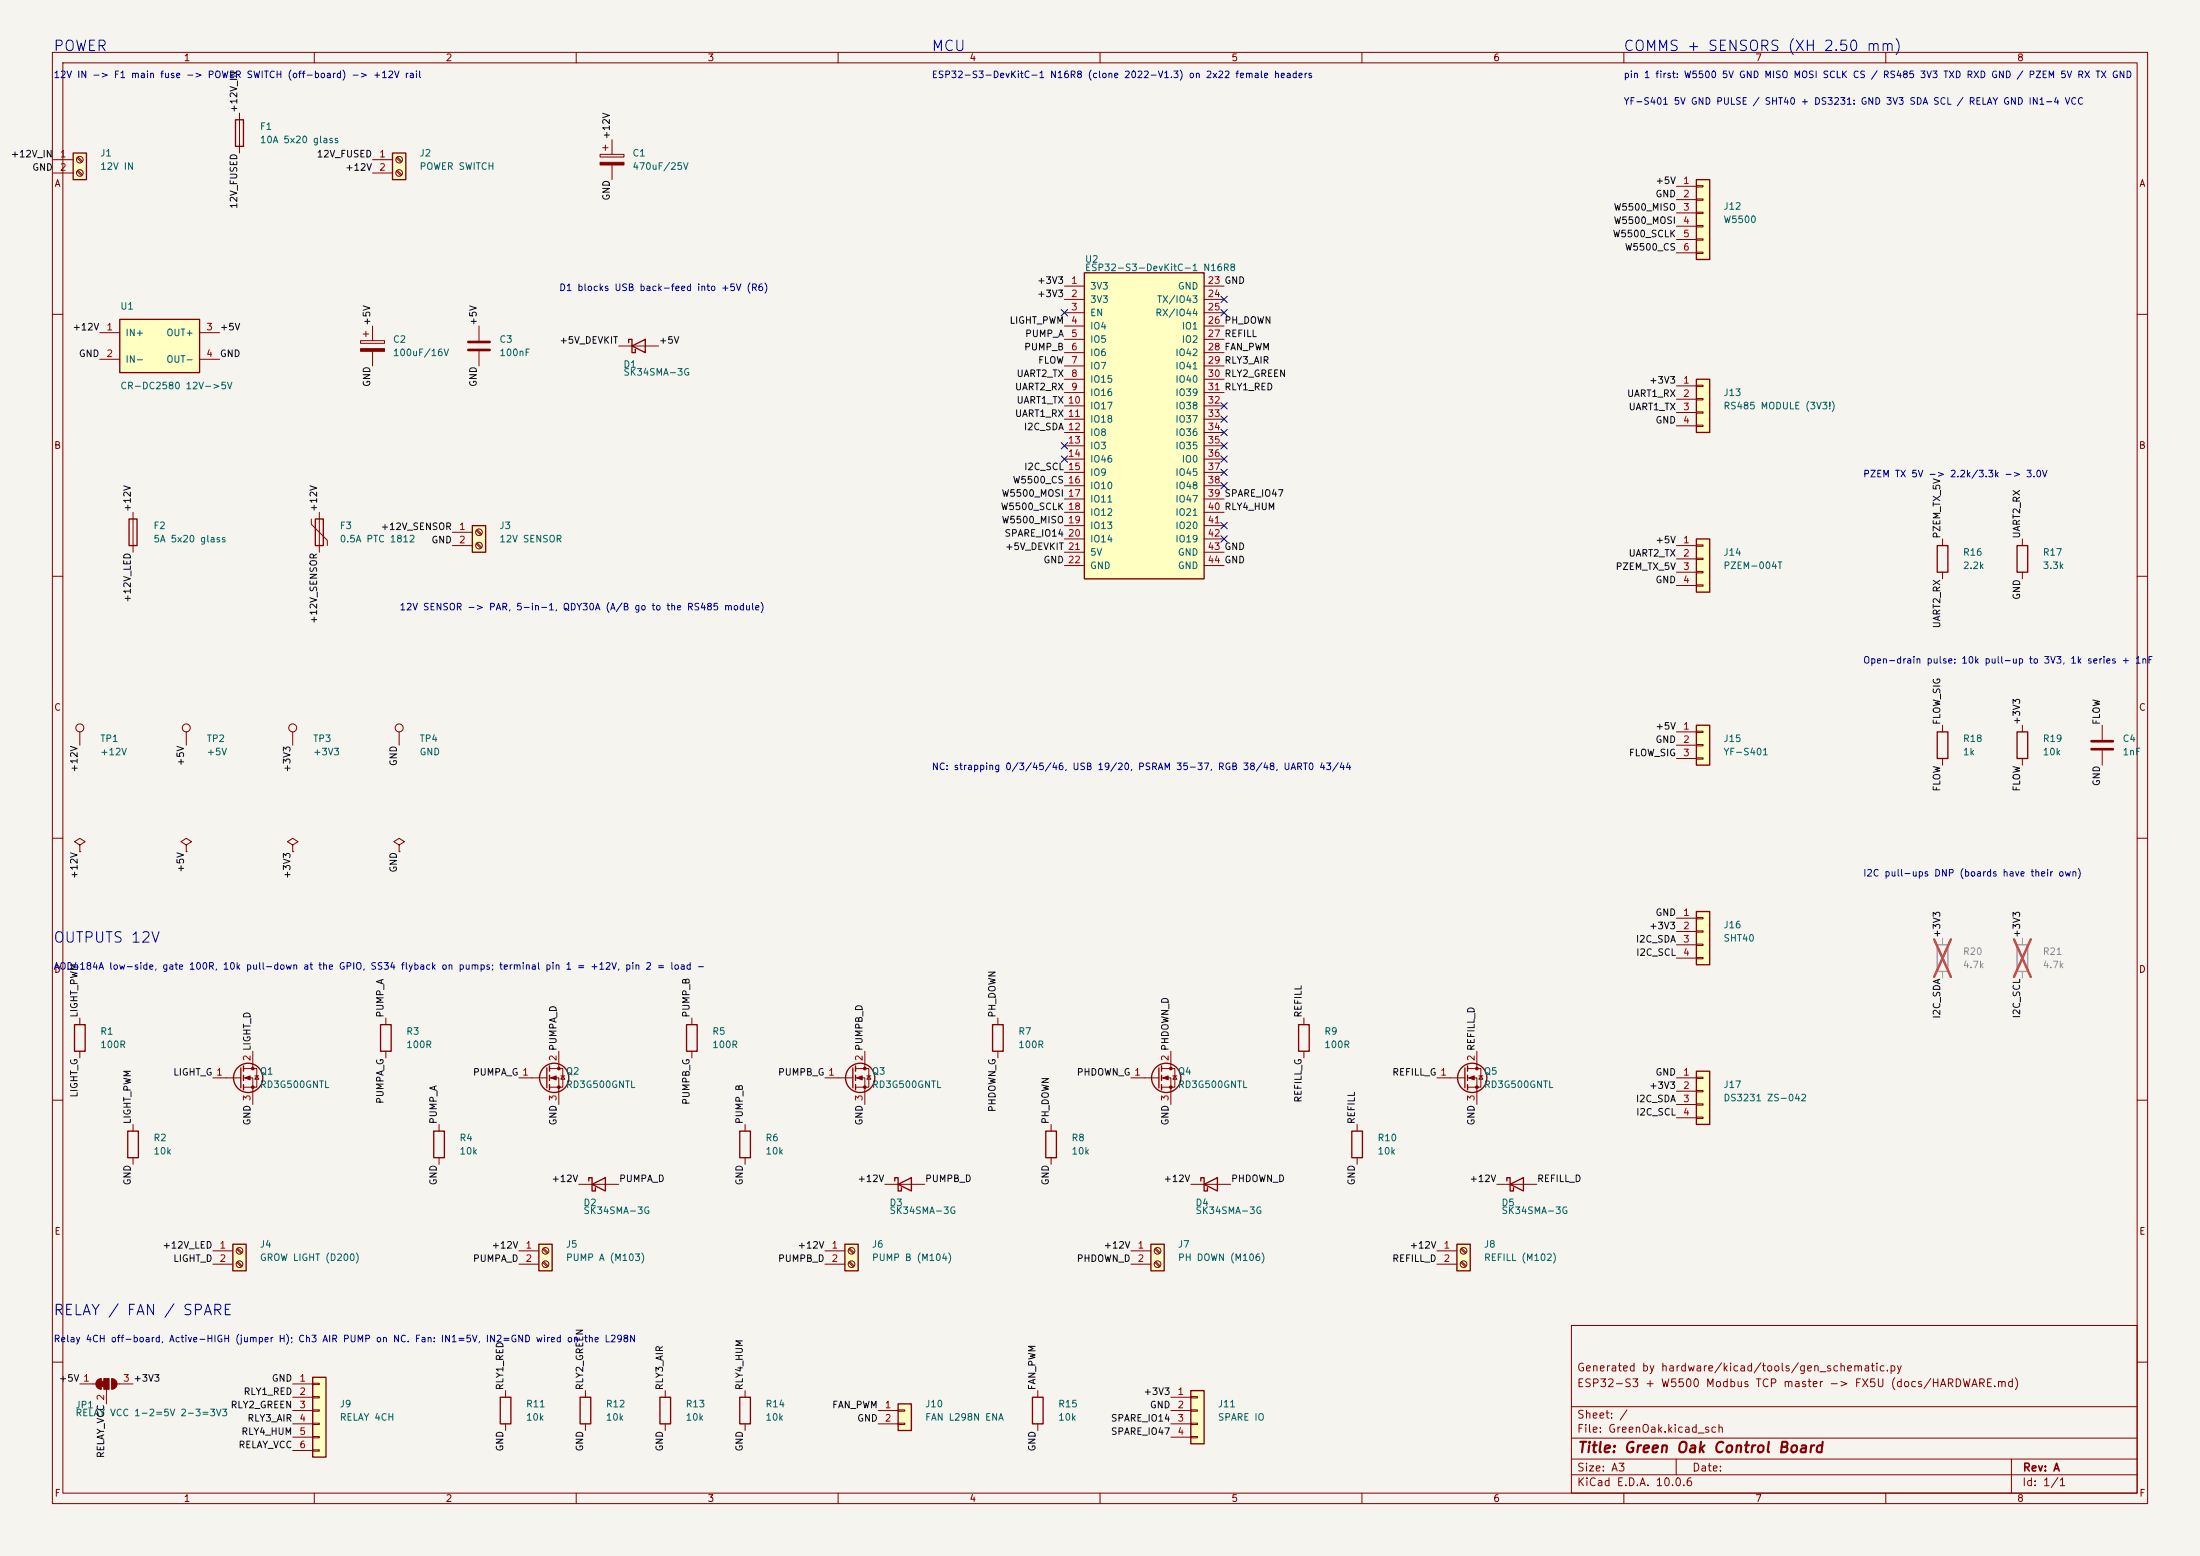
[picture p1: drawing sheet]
<svg xmlns="http://www.w3.org/2000/svg" width="420mm" height="297mm" viewBox="0 0 420 297" stroke-linecap="round" stroke-linejoin="round" font-family="sans-serif">
<path d="M0 0h420v297h-420z" fill="#f5f4ef" stroke="#f5f4ef" stroke-width=".19"/>
<g fill="none" stroke="#840000" stroke-width=".19">
<path d="M10 10h400v277h-400zM12 12h396v273h-396zM60 10v2M110 10v2M160 10v2M210 10v2M260 10v2M310 10v2M360 10v2M10 60h2M408 60h2M10 110h2"/>
<path d="M408 110h2M10 160h2M408 160h2M10 210h2M408 210h2M300 253h108v32h-108zM10 260h2M300 278.5h108M300 274.5h108M300 268.5h108M320 278.5v3M384 278.5v6.5"/>
<path d="M408 260h2M60 285v2M110 285v2M160 285v2M210 285v2M260 285v2M300 281.5h108M310 285v2M360 285v2"/>
</g>
<path d="M161.3 237.5h2.5v5.1h-2.5z" fill="#ffffc2"/>
<g fill="none" stroke="#840000" stroke-width=".25">
<path d="M72.6 195.6h2.1v5.1h-2.1zM131.1 195.6h2v5.1h-2zM141.2 215.9h2.1v5.1h-2.1zM221.2 203.8v3.8M221.7 203.5v1M221.7 205.2v1M221.7 207v1M161.3 237.5h2.5v5.1h-2.5z"/>
<circle cx="222.6" cy="205.7" r="2.79"/>
</g>
<g fill="none" stroke="#840000" stroke-width=".19">
<path d="M73.7 194.3v1.3M132.1 194.3v1.3M73.7 200.7v1.2M132.1 200.7v1.2M142.2 214.6v1.3M215.9 205.7h5.3M221.7 204h2.6v3.5h-2.6M221.7 205.7h1.8v5.1M223.5 200.7v3.3M223.9 205.4h.8M224.3 205.4l.4 .6h-.8zM142.2 221v1.2"/>
<path d="M157.5 238.8h3.8M162 238.4l.9 .9M162.2 238.3l.9 .8M157.5 241.3h3.8M162 241l.9 .8M162.2 240.8l.9 .8"/>
<circle cx="162.6" cy="238.8" r=".63"/>
<circle cx="162.6" cy="241.3" r=".63"/>
</g>
<g fill="#840000" stroke="#840000" stroke-width=".19">
<path d="M222 205.7l1-.3v.7z"/>
<circle cx="223.5" cy="204" r=".25"/>
<circle cx="223.5" cy="207.5" r=".25"/>
</g>
<path d="M14 29.2h2.5v5.1h-2.5z" fill="#ffffc2"/>
<path d="M14 29.2h2.5v5.1h-2.5z" fill="none" stroke="#840000" stroke-width=".25"/>
<g fill="none" stroke="#840000" stroke-width=".19">
<path d="M10.2 30.5h3.8M10.2 33h3.8M14.7 30.1l.9 .9M14.7 32.7l.9 .8M14.9 30l.8 .8M14.9 32.5l.8 .9"/>
<circle cx="15.2" cy="33" r=".63"/>
<circle cx="15.2" cy="30.5" r=".63"/>
</g>
<path d="M59.7 262.9h2.5v15.2h-2.5z" fill="#ffffc2"/>
<g fill="none" stroke="#840000" stroke-width=".25">
<path d="M46 203.8v3.8M46.5 203.5v1M46.5 205.2v1M46.5 207v1M104.4 203.8v3.8M104.9 203.5v1M104.9 205.2v1M104.9 207v1M59.7 262.9h2.5v15.2h-2.5zM197.1 266.7h2v5.1h-2z"/>
<circle cx="47.4" cy="205.7" r="2.79"/>
<circle cx="105.8" cy="205.7" r="2.79"/>
</g>
<g fill="none" stroke="#840000" stroke-width=".19">
<path d="M40.6 205.7h5.4M46.5 204h2.5v3.5h-2.5M46.5 205.7h1.8v5.1M48.3 200.7v3.3M48.6 205.4h.8M49 205.4l.4 .6h-.8zM99.1 205.7h5.3M104.9 204h2.5v3.5h-2.5M104.9 205.7h1.8v5.1M106.7 200.7v3.3M107.1 205.4h.7M107.4 205.4l.4 .6h-.7z"/>
<path d="M55.9 264.2h3.8M55.9 266.7h3.8M55.9 269.2h3.8M55.9 271.8h3.8M55.9 274.3h3.8M55.9 276.9h3.8M59.7 264h1.3v.3h-1.3zM59.7 266.6h1.3v.2h-1.3zM59.7 269.1h1.3v.3h-1.3zM59.7 271.7h1.3v.2h-1.3zM59.7 274.2h1.3v.2h-1.3zM59.7 276.7h1.3v.3h-1.3z"/>
<path d="M198.1 265.4v1.3M198.1 271.8v1.2"/>
</g>
<g fill="#840000" stroke="#840000" stroke-width=".19">
<path d="M46.7 205.7l1.1-.3v.7z"/>
<path d="M105.2 205.7l1-.3v.7z"/>
<circle cx="48.3" cy="204" r=".25"/>
<circle cx="48.3" cy="207.5" r=".25"/>
<circle cx="106.7" cy="204" r=".25"/>
<circle cx="106.7" cy="207.5" r=".25"/>
</g>
<path d="M207 52.1h22.9v58.4h-22.9z" fill="#ffffc2"/>
<path d="M45 22.9h1.5v5h-1.5zM207 52.1h22.9v58.4h-22.9z" fill="none" stroke="#840000" stroke-width=".25"/>
<g fill="none" stroke="#840000" stroke-width=".19">
<path d="M45.7 21.6v7.6M203.2 54.6h3.8M203.2 57.2h3.8M203.2 59.7h3.8M229.9 54.6h3.8M229.9 57.2h3.8M229.9 59.7h3.8M203.2 62.2h3.8M203.2 64.8h3.8M203.2 67.3h3.8M203.2 69.9h3.8M203.2 72.4h3.8"/>
<path d="M203.2 74.9h3.8M203.2 77.5h3.8M229.9 62.2h3.8M229.9 64.8h3.8M229.9 67.3h3.8M229.9 69.9h3.8M229.9 72.4h3.8M229.9 74.9h3.8M229.9 77.5h3.8M203.2 80h3.8M203.2 82.6h3.8M203.2 85.1h3.8"/>
<path d="M203.2 87.6h3.8M203.2 90.2h3.8M203.2 92.7h3.8M203.2 95.3h3.8M203.2 97.8h3.8M229.9 80h3.8M229.9 82.6h3.8M229.9 85.1h3.8M229.9 87.6h3.8M229.9 90.2h3.8M229.9 92.7h3.8M229.9 95.3h3.8"/>
<path d="M229.9 97.8h3.8M203.2 100.3h3.8M203.2 102.9h3.8M203.2 105.4h3.8M203.2 108h3.8M229.9 100.3h3.8M229.9 102.9h3.8M229.9 105.4h3.8M229.9 108h3.8"/>
</g>
<path d="M74.9 29.2h2.6v5.1h-2.6z" fill="#ffffc2"/>
<g fill="none" stroke="#840000" stroke-width=".25">
<path d="M74.9 29.2h2.6v5.1h-2.6zM162.8 203.8v3.8M163.3 203.5v1M163.3 205.2v1M163.3 207v1"/>
<circle cx="164.2" cy="205.7" r="2.79"/>
</g>
<g fill="none" stroke="#840000" stroke-width=".19">
<path d="M71.1 30.5h3.8M71.1 33h3.8M75.7 30.1l.8 .9M75.7 32.7l.8 .8M75.8 30l.9 .8M75.8 32.5l.9 .9M15.2 139.7v2.5M76.2 139.7v2.5M76.2 161.3l1-.6-1-.7-1 .7 1 .6v1.3M76.2 162.6h.1M157.5 205.7h5.3M163.3 204h2.6v3.5h-2.6"/>
<path d="M163.3 205.7h1.8v5.1M165.1 200.7v3.3M165.5 205.4h.7M165.9 205.4l.3 .6h-.7z"/>
<circle cx="76.2" cy="33" r=".63"/>
<circle cx="76.2" cy="30.5" r=".63"/>
<circle cx="15.2" cy="138.9" r=".76"/>
<circle cx="76.2" cy="138.9" r=".76"/>
</g>
<g fill="#840000" stroke="#840000" stroke-width=".19">
<path d="M163.6 205.7l1-.3v.7z"/>
<circle cx="165.1" cy="204" r=".25"/>
<circle cx="165.1" cy="207.5" r=".25"/>
</g>
<path d="M22.9 61h15.2v10.1h-15.2z" fill="#ffffc2"/>
<path d="M22.9 61h15.2v10.1h-15.2zM24.6 99.1h1.6v5h-1.6zM14.2 195.6h2.1v5.1h-2.1zM189.5 195.6h2v5.1h-2zM24.4 215.9h2v5.1h-2zM199.6 215.9h2.1v5.1h-2.1zM126 266.7h2v5.1h-2zM141.2 266.7h2.1v5.1h-2.1z" fill="none" stroke="#840000" stroke-width=".25"/>
<g fill="none" stroke="#840000" stroke-width=".19">
<path d="M114.6 29.5h4.5v.5h-4.5zM115.1 28.2h1M115.6 27.7v1M116.8 26.7v2.8M116.8 31.5v2.8M19 63.5h3.9M19 68.6h3.9M38.1 63.5h3.8M38.1 68.6h3.8M68.8 65h4.6v.5h-4.6zM69.3 63.8h1.1M69.8 63.2v1.1"/>
<path d="M71.1 62.2v2.8M71.1 67.1v2.8M91.4 62.2v2.8M91.4 67.1v2.8M25.4 97.8v7.6M35.6 139.7v2.5M55.9 139.7v2.5M15.2 194.3v1.3M190.5 194.3v1.3M15.2 200.7v1.2M25.4 214.6v1.3M190.5 200.7v1.2"/>
<path d="M200.7 214.6v1.3M25.4 221v1.2M200.7 221v1.2M127 265.4v1.3M127 271.8v1.2M142.2 265.4v1.3M142.2 271.8v1.2"/>
<circle cx="35.6" cy="138.9" r=".76"/>
<circle cx="55.9" cy="138.9" r=".76"/>
</g>
<g fill="#840000" stroke="#840000" stroke-width=".19">
<path d="M68.8 66.5h4.6v.6h-4.6z"/>
<path d="M114.6 31h4.5v.5h-4.5z"/>
</g>
<path d="M89.4 65.3h4.1M89.4 66.8h4.1" fill="none" stroke="#840000" stroke-width=".51"/>
<path d="M44.4 237.5h2.6v5.1h-2.6z" fill="#ffffc2"/>
<path d="M120 65.4v-.6h.6v2.5h.7v-.6M120.6 66l2.6-1.2v2.5zM44.4 237.5h2.6v5.1h-2.6z" fill="none" stroke="#840000" stroke-width=".25"/>
<g fill="none" stroke="#840000" stroke-width=".19">
<path d="M118.1 66h7.6M40.6 238.8h3.8M45.2 238.4l.9 .9M45.4 238.3l.8 .8M40.6 241.3h3.8M45.2 241l.9 .8M45.4 240.8l.8 .8"/>
<circle cx="45.7" cy="238.8" r=".63"/>
<circle cx="45.7" cy="241.3" r=".63"/>
</g>
<path d="M227.3 265.4h2.6v10.2h-2.6z" fill="#ffffc2"/>
<path d="M60.2 99.1h1.5v5h-1.5zM82.8 215.9h2v5.1h-2zM112.4 225.4v-.6h.6v2.5h.7v-.6M113 226.1l2.6-1.3v2.5zM95.5 266.7h2v5.1h-2zM110.7 266.7h2.1v5.1h-2.1zM227.3 265.4h2.6v10.2h-2.6z" fill="none" stroke="#840000" stroke-width=".25"/>
<g fill="none" stroke="#840000" stroke-width=".19">
<path d="M59.4 99.1v1l3.1 3v1M61 97.8v7.6M83.8 214.6v1.3M83.8 221v1.2M110.5 226.1h7.6M96.5 265.4v1.3M96.5 271.8v1.2M111.8 265.4v1.3M111.8 271.8v1.2M223.5 266.7h3.8M223.5 269.2h3.8M223.5 271.8h3.8"/>
<path d="M223.5 274.3h3.8M227.3 266.6h1.3v.2h-1.3zM227.3 269.1h1.3v.3h-1.3zM227.3 271.7h1.3v.2h-1.3zM227.3 274.2h1.3v.2h-1.3z"/>
</g>
<path d="M90.2 100.3h2.5v5.1h-2.5z" fill="#ffffc2"/>
<path d="M90.2 100.3h2.5v5.1h-2.5z" fill="none" stroke="#840000" stroke-width=".25"/>
<g fill="none" stroke="#840000" stroke-width=".19">
<path d="M86.4 101.6h3.8M86.4 104.1h3.8M90.9 101.3l.9 .8M90.9 103.8l.9 .8M91.1 101.1l.8 .8M91.1 103.6l.8 .9M35.6 161.3l1-.6-1-.7-1.1 .7 1.1 .6v1.3M35.6 162.6h.1"/>
<circle cx="91.4" cy="104.1" r=".63"/>
<circle cx="91.4" cy="101.6" r=".63"/>
</g>
<path d="M102.9 237.5h2.5v5.1h-2.5z" fill="#ffffc2"/>
<path d="M102.9 237.5h2.5v5.1h-2.5z" fill="none" stroke="#840000" stroke-width=".25"/>
<g fill="none" stroke="#840000" stroke-width=".19">
<path d="M99.1 238.8h3.8M103.6 238.4l.9 .9M103.8 238.3l.8 .8M99.1 241.3h3.8M103.6 241l.9 .8M103.8 240.8l.8 .8"/>
<circle cx="104.1" cy="238.8" r=".63"/>
<circle cx="104.1" cy="241.3" r=".63"/>
</g>
<path d="M171.4 268h2.6v5h-2.6z" fill="#ffffc2"/>
<path d="M170.8 225.4v-.6h.6v2.5h.7v-.6M171.4 226.1l2.6-1.3v2.5zM171.4 268h2.6v5h-2.6z" fill="none" stroke="#840000" stroke-width=".25"/>
<g fill="none" stroke="#840000" stroke-width=".19">
<path d="M15.2 161.3l1.1-.6-1.1-.7-1 .7 1 .6v1.3M15.2 162.6h.1M55.9 161.3l1-.6-1-.7-1 .7 1 .6v1.3M55.9 162.6h.1M168.9 226.1h7.6M15.2 264.2h3.1M19.3 263.1v2.1M20.3 265.2v2.8M21.3 263.1v2.1M22.4 264.2h3M167.6 269.2h3.8M167.6 271.8h3.8"/>
<path d="M171.4 269.1h1.3v.3h-1.3zM171.4 271.7h1.3v.2h-1.3z"/>
</g>
<g fill="#840000" stroke="#840000" stroke-width=".19">
<path d="M19.3 263.7h.5v1h-.5z"/>
<path d="M18.6 263.4l.7-.3v2.1a1.02 1.02 0 0 1-.9-.7 1.02 1.02 0 0 1 .2-1.1z"/>
<path d="M19.8 263.1h1v2.1h-1z"/>
<path d="M21.3 263.1a1.02 1.02 0 0 1 1 1.1 1.02 1.02 0 0 1-1 1z"/>
</g>
<path d="M219.7 237.5h2.5v5.1h-2.5z" fill="#ffffc2"/>
<path d="M247.9 195.6h2v5.1h-2zM258.1 215.9h2v5.1h-2zM219.7 237.5h2.5v5.1h-2.5zM229.2 225.4v-.6h.7v2.5h.6v-.6M229.9 226.1l2.5-1.3v2.5z" fill="none" stroke="#840000" stroke-width=".25"/>
<g fill="none" stroke="#840000" stroke-width=".19">
<path d="M248.9 194.3v1.3M248.9 200.7v1.2M259.1 214.6v1.3M215.9 238.8h3.8M220.4 238.4l.9 .9M220.6 238.3l.9 .8M227.3 226.1h7.6M259.1 221v1.2M215.9 241.3h3.8M220.4 241l.9 .8M220.6 240.8l.9 .8"/>
<circle cx="221" cy="238.8" r=".63"/>
<circle cx="221" cy="241.3" r=".63"/>
</g>
<path d="M323.8 138.4h2.6v7.7h-2.6z" fill="#ffffc2"/>
<g fill="none" stroke="#840000" stroke-width=".25">
<path d="M323.8 138.4h2.6v7.7h-2.6zM279.7 203.8v3.8M280.2 203.5v1M280.2 205.2v1M280.2 207v1"/>
<circle cx="281.1" cy="205.7" r="2.79"/>
</g>
<path d="M320 139.7h3.8M323.8 139.6h1.3v.2h-1.3zM320 142.2h3.8M320 144.8h3.8M323.8 142.1h1.3v.3h-1.3zM323.8 144.7h1.3v.2h-1.3zM274.3 205.7h5.4M280.2 204h2.5v3.5h-2.5M280.2 205.7h1.7v5.1M281.9 200.7v3.3M282.3 205.4h.8M282.7 205.4l.4 .6h-.8z" fill="none" stroke="#840000" stroke-width=".19"/>
<g fill="#840000" stroke="#840000" stroke-width=".19">
<path d="M280.4 205.7l1-.3v.7z"/>
<circle cx="281.9" cy="204" r=".25"/>
<circle cx="281.9" cy="207.5" r=".25"/>
</g>
<path d="M278.1 237.5h2.6v5.1h-2.6z" fill="#ffffc2"/>
<path d="M278.1 237.5h2.6v5.1h-2.6zM287.7 225.4v-.6h.6v2.5h.6v-.6M288.3 226.1l2.5-1.3v2.5z" fill="none" stroke="#840000" stroke-width=".25"/>
<g fill="none" stroke="#840000" stroke-width=".19">
<path d="M274.3 238.8h3.8M278.9 238.4l.8 .9M279 238.3l.9 .8M285.7 226.1h7.7M274.3 241.3h3.8M278.9 241l.8 .8M279 240.8l.9 .8"/>
<circle cx="279.4" cy="238.8" r=".63"/>
<circle cx="279.4" cy="241.3" r=".63"/>
</g>
<path d="M323.8 34.3h2.6v15.2h-2.6z" fill="#ffffc2"/>
<path d="M323.8 34.3h2.6v15.2h-2.6zM369.8 104.1h2.1v5.1h-2.1zM385.1 104.1h2v5.1h-2z" fill="none" stroke="#840000" stroke-width=".25"/>
<g fill="none" stroke="#840000" stroke-width=".19">
<path d="M320 35.6h3.8M320 38.1h3.8M323.8 35.4h1.3v.3h-1.3zM323.8 38h1.3v.2h-1.3zM320 40.6h3.8M320 43.2h3.8M320 45.7h3.8M320 48.3h3.8M323.8 40.5h1.3v.3h-1.3zM323.8 43.1h1.3v.2h-1.3zM323.8 45.6h1.3v.2h-1.3zM323.8 48.1h1.3v.3h-1.3z"/>
<path d="M370.8 102.9v1.2M370.8 109.2v1.3M386.1 102.9v1.2M386.1 109.2v1.3"/>
</g>
<path d="M323.8 72.4h2.6v10.2h-2.6z" fill="#ffffc2"/>
<path d="M323.8 72.4h2.6v10.2h-2.6z" fill="none" stroke="#840000" stroke-width=".25"/>
<path d="M320 73.7h3.8M320 76.2h3.8M320 78.7h3.8M323.8 73.5h1.3v.3h-1.3zM323.8 76.1h1.3v.2h-1.3zM323.8 78.6h1.3v.3h-1.3zM320 81.3h3.8M323.8 81.2h1.3v.2h-1.3z" fill="none" stroke="#840000" stroke-width=".19"/>
<path d="M323.8 102.9h2.6v10.1h-2.6z" fill="#ffffc2"/>
<path d="M323.8 102.9h2.6v10.1h-2.6zM369.8 139.7h2.1v5.1h-2.1zM385.1 139.7h2v5.1h-2z" fill="none" stroke="#840000" stroke-width=".25"/>
<g fill="none" stroke="#840000" stroke-width=".19">
<path d="M320 104.1h3.8M320 106.7h3.8M320 109.2h3.8M320 111.8h3.8M323.8 104h1.3v.3h-1.3zM323.8 106.6h1.3v.2h-1.3zM323.8 109.1h1.3v.2h-1.3zM323.8 111.6h1.3v.3h-1.3zM370.8 138.4v1.3M386.1 138.4v1.3M401.3 138.4v2.8M370.8 144.8v1.3"/>
<path d="M386.1 144.8v1.3M401.3 143.3v2.8"/>
</g>
<path d="M369.8 180.3h2.1v5.1h-2.1zM385.1 180.3h2v5.1h-2z" fill="none" stroke="#9c9b98" stroke-width=".25"/>
<path d="M370.8 179.1v1.2M386.1 179.1v1.2M370.8 185.4v1.3M386.1 185.4v1.3" fill="none" stroke="#9c9b98" stroke-width=".19"/>
<path d="M369.2 179.3l3.2 7.2M372.4 179.3l-3.2 7.2M384.5 179.3l3.2 7.2M387.7 179.3l-3.2 7.2" fill="none" stroke="#e12e31" stroke-width=".46"/>
<path d="M399.3 141.5h4.1M399.3 143h4.1" fill="none" stroke="#840000" stroke-width=".51"/>
<path d="M323.8 174h2.6v10.2h-2.6z" fill="#ffffc2"/>
<path d="M323.8 174h2.6v10.2h-2.6z" fill="none" stroke="#840000" stroke-width=".25"/>
<path d="M320 175.3h3.8M320 177.8h3.8M323.8 175.1h1.3v.3h-1.3zM323.8 177.7h1.3v.2h-1.3zM320 180.3h3.8M320 182.9h3.8M323.8 180.2h1.3v.3h-1.3zM323.8 182.8h1.3v.2h-1.3z" fill="none" stroke="#840000" stroke-width=".19"/>
<path d="M323.8 204.5h2.6v10.1h-2.6z" fill="#ffffc2"/>
<path d="M323.8 204.5h2.6v10.1h-2.6z" fill="none" stroke="#840000" stroke-width=".25"/>
<path d="M320 205.7h3.8M320 208.3h3.8M320 210.8h3.8M320 213.4h3.8M323.8 205.6h1.3v.3h-1.3zM323.8 208.2h1.3v.2h-1.3zM323.8 210.7h1.3v.2h-1.3zM323.8 213.2h1.3v.3h-1.3z" fill="none" stroke="#840000" stroke-width=".19"/>
<g fill="none" stroke="#000084" stroke-width=".19">
<path d="M202.6 59.1l1.2 1.2M203.8 59.1l-1.2 1.2M233.1 56.5l1.2 1.3M233.1 59.1l1.2 1.2M234.3 56.5l-1.2 1.3M234.3 59.1l-1.2 1.2M233.1 76.9l1.2 1.2M233.1 79.4l1.2 1.2M234.3 76.9l-1.2 1.2M234.3 79.4l-1.2 1.2M202.6 84.5l1.2 1.2M202.6 87l1.2 1.2"/>
<path d="M203.8 84.5l-1.2 1.2M203.8 87l-1.2 1.2M233.1 92.1l1.2 1.2M233.1 81.9l1.2 1.3M233.1 84.5l1.2 1.2M233.1 87l1.2 1.2M233.1 89.6l1.2 1.2M233.1 99.7l1.2 1.2M234.3 92.1l-1.2 1.2M234.3 81.9l-1.2 1.3M234.3 84.5l-1.2 1.2M234.3 87l-1.2 1.2"/>
<path d="M234.3 89.6l-1.2 1.2M234.3 99.7l-1.2 1.2M233.1 102.3l1.2 1.2M234.3 102.3l-1.2 1.2"/>
</g>
<g font-size="2" fill="#0000c2">
<text x="10.1" y="10.3">POWER</text>
<text x="177.7" y="10.3">MCU</text>
<text x="309.8" y="10.3">COMMS + SENSORS (XH 2.50 mm)</text>
<text x="10.1" y="180.4">OUTPUTS 12V</text>
<text x="10.1" y="251.6">RELAY / FAN / SPARE</text>
</g>
<text font-size="2" fill="#840000" x="301" y="277.8">Title: Green Oak Control Board</text>
<g font-size="1.5" fill="#840000">
<text x="300.9" y="262.1">Generated by hardware/kicad/tools/gen_schematic.py</text>
<text x="300.9" y="265.1">ESP32-S3 + W5500 Modbus TCP master -&gt; FX5U (docs/HARDWARE.md)</text>
<text x="300.9" y="273.8">File: GreenOak.kicad_sch</text>
<text x="300.9" y="271.1">Sheet: /</text>
<text x="300.9" y="281.2">Size: A3</text>
<text x="322.9" y="281.2">Date:</text>
<text x="386" y="281.2">Rev: A</text>
<text x="300.9" y="284">KiCad E.D.A. 10.0.6</text>
<text x="385.9" y="284">Id: 1/1</text>
</g>
<g font-size="1.3" fill="#840000">
<text x="35" y="12">1</text>
<text x="85" y="12">2</text>
<text x="135" y="12">3</text>
<text x="185" y="12">4</text>
<text x="235" y="12">5</text>
<text x="285" y="12">6</text>
<text x="335" y="12">7</text>
<text x="385" y="12">8</text>
<text x="10.3" y="36">A</text>
<text x="408.3" y="36">A</text>
<text x="10.2" y="86">B</text>
<text x="408.2" y="86">B</text>
<text x="10.2" y="136">C</text>
<text x="408.2" y="136">C</text>
<text x="10.2" y="186">D</text>
<text x="408.2" y="186">D</text>
<text x="10.3" y="236">E</text>
<text x="408.3" y="236">E</text>
<text x="10.3" y="286">F</text>
<text x="35" y="287">1</text>
<text x="85" y="287">2</text>
<text x="135" y="287">3</text>
<text x="185" y="287">4</text>
<text x="235" y="287">5</text>
<text x="285" y="287">6</text>
<text x="335" y="287">7</text>
<text x="385" y="287">8</text>
<text x="408.3" y="286">F</text>
</g>
<g font-size="1.3" fill="#0000c2">
<text x="10.1" y="15.2">12V IN -&gt; F1 main fuse -&gt; POWER SWITCH (off-board) -&gt; +12V rail</text>
<text x="177.8" y="15.2">ESP32-S3-DevKitC-1 N16R8 (clone 2022-V1.3) on 2x22 female headers</text>
<text x="309.9" y="15.2">pin 1 first: W5500 5V GND MISO MOSI SCLK CS / RS485 3V3 TXD RXD GND / PZEM 5V RX TX GND</text>
<text x="309.9" y="20.3">YF-S401 5V GND PULSE / SHT40 + DS3231: GND 3V3 SDA SCL / RELAY GND IN1-4 VCC</text>
<text x="106.7" y="55.9">D1 blocks USB back-feed into +5V (R6)</text>
<text x="355.6" y="91.4">PZEM TX 5V -&gt; 2.2k/3.3k -&gt; 3.0V</text>
<text x="76.2" y="116.8">12V SENSOR -&gt; PAR, 5-in-1, QDY30A (A/B go to the RS485 module)</text>
<text x="355.6" y="127">Open-drain pulse: 10k pull-up to 3V3, 1k series + 1nF</text>
<text x="177.8" y="147.3">NC: strapping 0/3/45/46, USB 19/20, PSRAM 35-37, RGB 38/48, UART0 43/44</text>
<text x="355.6" y="167.6">I2C pull-ups DNP (boards have their own)</text>
<text x="10.1" y="185.4">AOD4184A low-side, gate 100R, 10k pull-down at the GPIO, SS34 flyback on pumps; terminal pin 1 = +12V, pin 2 = load -</text>
<text x="10.1" y="256.5">Relay 4CH off-board, Active-HIGH (jumper H); Ch3 AIR PUMP on NC. Fan: IN1=5V, IN2=GND wired on the L298N</text>
</g>
<g font-size="1.3" fill="#0f0f0f">
<text x="45.6" y="21.6" transform="rotate(-90 45.6 21.6)">+12V_IN</text>
<text x="116.7" y="26.7" transform="rotate(-90 116.7 26.7)">+12V</text>
<text x="1.9" y="30.4">+12V_IN</text>
<text x="6.1" y="32.9">GND</text>
<text x="60.4" y="30.4">12V_FUSED</text>
<text x="65.8" y="32.9">+12V</text>
<text x="315.9" y="35.4">+5V</text>
<text x="45.6" y="40" transform="rotate(-90 45.6 40)">12V_FUSED</text>
<text x="116.7" y="38.4" transform="rotate(-90 116.7 38.4)">GND</text>
<text x="308" y="40.5">W5500_MISO</text>
<text x="315.9" y="38">GND</text>
<text x="307.8" y="45.6">W5500_SCLK</text>
<text x="308" y="43.1">W5500_MOSI</text>
<text x="310.1" y="48.1">W5500_CS</text>
<text x="197.9" y="54.5">+3V3</text>
<text x="197.9" y="57">+3V3</text>
<text x="13.7" y="63.4">+12V</text>
<text x="41.9" y="63.4">+5V</text>
<text x="71" y="62.3" transform="rotate(-90 71 62.3)">+5V</text>
<text x="91.3" y="62.3" transform="rotate(-90 91.3 62.3)">+5V</text>
<text x="106.7" y="65.9">+5V_DEVKIT</text>
<text x="125.7" y="65.9">+5V</text>
<text x="192.6" y="62.1">LIGHT_PWM</text>
<text x="195.6" y="64.6">PUMP_A</text>
<text x="15" y="68.5">GND</text>
<text x="41.9" y="68.5">GND</text>
<text x="195.4" y="67.2">PUMP_B</text>
<text x="198.1" y="69.7">FLOW</text>
<text x="71" y="73.9" transform="rotate(-90 71 73.9)">GND</text>
<text x="91.3" y="73.9" transform="rotate(-90 91.3 73.9)">GND</text>
<text x="193.7" y="74.8">UART2_RX</text>
<text x="194" y="72.3">UART2_TX</text>
<text x="194" y="77.3">UART1_TX 10</text>
<text x="310.5" y="76.1">UART1_RX</text>
<text x="314.7" y="73.5">+3V3</text>
<text x="193.7" y="79.9">UART1_RX 11</text>
<text x="195.4" y="82.4">I2C_SDA 12</text>
<text x="310.8" y="78.6">UART1_TX</text>
<text x="315.9" y="81.2">GND</text>
<text x="191.1" y="95.1">W5500_MOSI 17</text>
<text x="193.2" y="92.6">W5500_CS 16</text>
<text x="195.4" y="90">I2C_SCL 15</text>
<text x="25.3" y="97.8" transform="rotate(-90 25.3 97.8)">+12V</text>
<text x="60.8" y="97.8" transform="rotate(-90 60.8 97.8)">+12V</text>
<text x="72.6" y="101.5">+12V_SENSOR</text>
<text x="190.9" y="97.7">W5500_SCLK 18</text>
<text x="191.1" y="100.2">W5500_MISO 19</text>
<text x="82.3" y="104">GND</text>
<text x="191.7" y="102.7">SPARE_IO14</text>
<text x="191.8" y="105.3">+5V_DEVKIT 21</text>
<text x="199.1" y="107.8">GND 22</text>
<text x="310.8" y="106.6">UART2_TX</text>
<text x="315.9" y="104">+5V</text>
<text x="370.7" y="102.9" transform="rotate(-90 370.7 102.9)">PZEM_TX_5V</text>
<text x="386" y="102.9" transform="rotate(-90 386 102.9)">UART2_RX</text>
<text x="308.3" y="109.1">PZEM_TX_5V</text>
<text x="315.9" y="111.6">GND</text>
<text x="25.3" y="115.1" transform="rotate(-90 25.3 115.1)">+12V_LED</text>
<text x="60.8" y="119.2" transform="rotate(-90 60.8 119.2)">+12V_SENSOR</text>
<text x="386" y="114.6" transform="rotate(-90 386 114.6)">GND</text>
<text x="370.7" y="120" transform="rotate(-90 370.7 120)">UART2_RX</text>
<text x="315.9" y="139.6">+5V</text>
<text x="315.9" y="142.1">GND</text>
<text x="370.7" y="138.5" transform="rotate(-90 370.7 138.5)">FLOW_SIG</text>
<text x="386" y="138.5" transform="rotate(-90 386 138.5)">+3V3</text>
<text x="401.2" y="138.5" transform="rotate(-90 401.2 138.5)">FLOW</text>
<text x="15.1" y="147.5" transform="rotate(-90 15.1 147.5)">+12V</text>
<text x="35.4" y="146.3" transform="rotate(-90 35.4 146.3)">+5V</text>
<text x="55.8" y="147.5" transform="rotate(-90 55.8 147.5)">+3V3</text>
<text x="76.1" y="146.3" transform="rotate(-90 76.1 146.3)">GND</text>
<text x="310.9" y="144.7">FLOW_SIG</text>
<text x="370.7" y="151.2" transform="rotate(-90 370.7 151.2)">FLOW</text>
<text x="386" y="151.2" transform="rotate(-90 386 151.2)">FLOW</text>
<text x="401.2" y="150.1" transform="rotate(-90 401.2 150.1)">GND</text>
<text x="15.1" y="167.9" transform="rotate(-90 15.1 167.9)">+12V</text>
<text x="35.4" y="166.7" transform="rotate(-90 35.4 166.7)">+5V</text>
<text x="55.8" y="167.9" transform="rotate(-90 55.8 167.9)">+3V3</text>
<text x="76.1" y="166.7" transform="rotate(-90 76.1 166.7)">GND</text>
<text x="314.7" y="177.7">+3V3</text>
<text x="315.9" y="175.1">GND</text>
<text x="370.7" y="179.1" transform="rotate(-90 370.7 179.1)">+3V3</text>
<text x="386" y="179.1" transform="rotate(-90 386 179.1)">+3V3</text>
<text x="312.2" y="180.2">I2C_SDA</text>
<text x="312.3" y="182.8">I2C_SCL</text>
<text x="15.1" y="194.3" transform="rotate(-90 15.1 194.3)">LIGHT_PWM</text>
<text x="73.5" y="194.3" transform="rotate(-90 73.5 194.3)">PUMP_A</text>
<text x="132" y="194.3" transform="rotate(-90 132 194.3)">PUMP_B</text>
<text x="190.4" y="194.3" transform="rotate(-90 190.4 194.3)">PH_DOWN</text>
<text x="248.8" y="194.3" transform="rotate(-90 248.8 194.3)">REFILL</text>
<text x="370.7" y="194.5" transform="rotate(-90 370.7 194.5)">I2C_SDA</text>
<text x="386" y="194.5" transform="rotate(-90 386 194.5)">I2C_SCL</text>
<text x="15.1" y="209.6" transform="rotate(-90 15.1 209.6)">LIGHT_G</text>
<text x="33" y="205.6">LIGHT_G 1</text>
<text x="90.2" y="205.6">PUMPA_G 1</text>
<text x="148.4" y="205.6">PUMPB_G 1</text>
<text x="205.5" y="205.6">PHDOWN_G 1</text>
<text x="265.7" y="205.6">REFILL_G 1</text>
<text x="314.7" y="208.2">+3V3</text>
<text x="315.9" y="205.6">GND</text>
<text x="25.3" y="214.7" transform="rotate(-90 25.3 214.7)">LIGHT_PWM</text>
<text x="48.1" y="214.9" transform="rotate(-90 48.1 214.9)">GND 3</text>
<text x="73.5" y="210.8" transform="rotate(-90 73.5 210.8)">PUMPA_G</text>
<text x="83.7" y="214.7" transform="rotate(-90 83.7 214.7)">PUMP_A</text>
<text x="106.6" y="214.9" transform="rotate(-90 106.6 214.9)">GND 3</text>
<text x="132" y="211" transform="rotate(-90 132 211)">PUMPB_G</text>
<text x="142.1" y="214.7" transform="rotate(-90 142.1 214.7)">PUMP_B</text>
<text x="165" y="214.9" transform="rotate(-90 165 214.9)">GND 3</text>
<text x="190.4" y="212.4" transform="rotate(-90 190.4 212.4)">PHDOWN_G</text>
<text x="200.5" y="214.7" transform="rotate(-90 200.5 214.7)">PH_DOWN</text>
<text x="223.4" y="214.9" transform="rotate(-90 223.4 214.9)">GND 3</text>
<text x="248.8" y="210.6" transform="rotate(-90 248.8 210.6)">REFILL_G</text>
<text x="259" y="214.7" transform="rotate(-90 259 214.7)">REFILL</text>
<text x="281.8" y="214.9" transform="rotate(-90 281.8 214.9)">GND 3</text>
<text x="312.2" y="210.7">I2C_SDA</text>
<text x="312.3" y="213.2">I2C_SCL</text>
<text x="25.3" y="226.3" transform="rotate(-90 25.3 226.3)">GND</text>
<text x="83.7" y="226.3" transform="rotate(-90 83.7 226.3)">GND</text>
<text x="105.2" y="225.9">+12V</text>
<text x="118.1" y="225.9">PUMPA_D</text>
<text x="142.1" y="226.3" transform="rotate(-90 142.1 226.3)">GND</text>
<text x="163.6" y="225.9">+12V</text>
<text x="176.5" y="225.9">PUMPB_D</text>
<text x="200.5" y="226.3" transform="rotate(-90 200.5 226.3)">GND</text>
<text x="222" y="225.9">+12V</text>
<text x="234.9" y="225.9">PHDOWN_D</text>
<text x="259" y="226.3" transform="rotate(-90 259 226.3)">GND</text>
<text x="280.4" y="225.9">+12V</text>
<text x="293.3" y="225.9">REFILL_D</text>
<text x="30.9" y="238.6">+12V_LED</text>
<text x="93.8" y="238.6">+12V</text>
<text x="152.2" y="238.6">+12V</text>
<text x="210.6" y="238.6">+12V</text>
<text x="269" y="238.6">+12V</text>
<text x="33" y="241.2">LIGHT_D</text>
<text x="90.2" y="241.2">PUMPA_D</text>
<text x="148.4" y="241.2">PUMPB_D</text>
<text x="205.5" y="241.2">PHDOWN_D</text>
<text x="265.7" y="241.2">REFILL_D</text>
<text x="11.1" y="264">+5V 1</text>
<text x="43.9" y="269.1">RLY2_GREEN</text>
<text x="46.4" y="266.6">RLY1_RED</text>
<text x="51.8" y="264">GND</text>
<text x="96.4" y="265.5" transform="rotate(-90 96.4 265.5)">RLY1_RED</text>
<text x="111.6" y="265.5" transform="rotate(-90 111.6 265.5)">RLY2_GREEN</text>
<text x="126.9" y="265.5" transform="rotate(-90 126.9 265.5)">RLY3_AIR</text>
<text x="142.1" y="265.5" transform="rotate(-90 142.1 265.5)">RLY4_HUM</text>
<text x="158.8" y="269.1">FAN_PWM</text>
<text x="198" y="265.5" transform="rotate(-90 198 265.5)">FAN_PWM</text>
<text x="218.2" y="266.6">+3V3</text>
<text x="219.4" y="269.1">GND</text>
<text x="46" y="274.2">RLY4_HUM</text>
<text x="47.1" y="271.7">RLY3_AIR</text>
<text x="163.5" y="271.7">GND</text>
<text x="212" y="271.7">SPARE_IO14</text>
<text x="212" y="274.2">SPARE_IO47</text>
<text x="20.2" y="278.4" transform="rotate(-90 20.2 278.4)">RELAY_VCC 2</text>
<text x="45.4" y="276.7">RELAY_VCC</text>
<text x="96.4" y="277.1" transform="rotate(-90 96.4 277.1)">GND</text>
<text x="111.6" y="277.1" transform="rotate(-90 111.6 277.1)">GND</text>
<text x="126.9" y="277.1" transform="rotate(-90 126.9 277.1)">GND</text>
<text x="142.1" y="277.1" transform="rotate(-90 142.1 277.1)">GND</text>
<text x="198" y="277.1" transform="rotate(-90 198 277.1)">GND</text>
</g>
<g font-size="1.3" fill="#006464">
<text x="49.5" y="25.1">F1</text>
<text x="49.5" y="27.6">10A 5x20 glass</text>
<text x="19" y="30.2">J1</text>
<text x="19" y="32.7">12V IN</text>
<text x="80" y="30.2">J2</text>
<text x="80" y="32.7">POWER SWITCH</text>
<text x="120.6" y="30.2">C1</text>
<text x="120.6" y="32.7">470uF/25V</text>
<text x="328.9" y="40.3">J12</text>
<text x="328.9" y="42.9">W5500</text>
<text x="207" y="50.4">U2</text>
<text x="207" y="52">ESP32-S3-DevKitC-1 N16R8</text>
<text x="22.9" y="59.4">U1</text>
<text x="208" y="55.6">3V3</text>
<text x="208" y="58.1">3V3</text>
<text x="220.8" y="58.1">TX/IO43</text>
<text x="224.8" y="55.6">GND</text>
<text x="23.8" y="64.5">IN+</text>
<text x="31.7" y="64.5">OUT+</text>
<text x="74.9" y="65.7">C2</text>
<text x="95.2" y="65.7">C3</text>
<text x="208" y="60.7">EN</text>
<text x="208" y="63.2">IO4</text>
<text x="208" y="65.7">IO5</text>
<text x="220.5" y="60.7">RX/IO44</text>
<text x="225.5" y="63.2">IO1</text>
<text x="225.5" y="65.7">IO2</text>
<text x="23.8" y="69.5">IN-</text>
<text x="31.7" y="69.5">OUT-</text>
<text x="74.9" y="68.3">100uF/16V</text>
<text x="95.2" y="68.3">100nF</text>
<text x="118.9" y="70.5">D1</text>
<text x="208" y="68.3">IO6</text>
<text x="208" y="70.8">IO7</text>
<text x="224.3" y="68.3">IO42</text>
<text x="224.3" y="70.8">IO41</text>
<text x="22.9" y="74.6">CR-DC2580 12V-&gt;5V</text>
<text x="118.9" y="72">SK34SMA-3G</text>
<text x="208" y="73.4">IO15</text>
<text x="208" y="75.9">IO16</text>
<text x="224.3" y="73.4">IO40</text>
<text x="224.3" y="75.9">IO39</text>
<text x="328.9" y="75.9">J13</text>
<text x="208" y="78.4">IO17</text>
<text x="208" y="81">IO18</text>
<text x="208" y="83.5">IO8</text>
<text x="224.3" y="78.4">IO38</text>
<text x="224.3" y="81">IO37</text>
<text x="224.3" y="83.5">IO36</text>
<text x="328.9" y="78.4">RS485 MODULE (3V3!)</text>
<text x="208" y="86.1">IO3</text>
<text x="208" y="88.6">IO46</text>
<text x="224.3" y="86.1">IO35</text>
<text x="225.5" y="88.6">IO0</text>
<text x="208" y="91.1">IO9</text>
<text x="208" y="93.7">IO10</text>
<text x="224.3" y="91.1">IO45</text>
<text x="224.3" y="93.7">IO48</text>
<text x="29.2" y="101.3">F2</text>
<text x="64.8" y="101.3">F3</text>
<text x="95.2" y="101.3">J3</text>
<text x="208" y="96.2">IO11</text>
<text x="208" y="98.8">IO12</text>
<text x="208" y="101.3">IO13</text>
<text x="224.3" y="96.2">IO47</text>
<text x="224.3" y="98.8">IO21</text>
<text x="224.3" y="101.3">IO20</text>
<text x="29.2" y="103.8">5A 5x20 glass</text>
<text x="64.8" y="103.8">0.5A PTC 1812</text>
<text x="95.2" y="103.8">12V SENSOR</text>
<text x="208" y="103.8">IO14</text>
<text x="208" y="106.4">5V</text>
<text x="224.3" y="103.8">IO19</text>
<text x="224.8" y="106.4">GND</text>
<text x="328.9" y="106.4">J14</text>
<text x="374.6" y="106.4">R16</text>
<text x="389.9" y="106.4">R17</text>
<text x="208" y="108.9">GND</text>
<text x="224.8" y="108.9">GND</text>
<text x="328.9" y="108.9">PZEM-004T</text>
<text x="374.6" y="108.9">2.2k</text>
<text x="389.9" y="108.9">3.3k</text>
<text x="19" y="141.9">TP1</text>
<text x="39.4" y="141.9">TP2</text>
<text x="59.7" y="141.9">TP3</text>
<text x="80" y="141.9">TP4</text>
<text x="328.9" y="141.9">J15</text>
<text x="374.6" y="141.9">R18</text>
<text x="389.9" y="141.9">R19</text>
<text x="405.1" y="141.9">C4</text>
<text x="19" y="144.5">+12V</text>
<text x="39.4" y="144.5">+5V</text>
<text x="59.7" y="144.5">+3V3</text>
<text x="80" y="144.5">GND</text>
<text x="328.9" y="144.5">YF-S401</text>
<text x="374.6" y="144.5">1k</text>
<text x="389.9" y="144.5">10k</text>
<text x="405.1" y="144.5">1nF</text>
<text x="328.9" y="177.5">J16</text>
<text x="328.9" y="180">SHT40</text>
<text x="19" y="197.8">R1</text>
<text x="77.5" y="197.8">R3</text>
<text x="135.9" y="197.8">R5</text>
<text x="194.3" y="197.8">R7</text>
<text x="252.7" y="197.8">R9</text>
<text x="19" y="200.4">100R</text>
<text x="77.5" y="200.4">100R</text>
<text x="135.9" y="200.4">100R</text>
<text x="194.3" y="200.4">100R</text>
<text x="252.7" y="200.4">100R</text>
<text x="49.5" y="205.4">Q1</text>
<text x="49.5" y="208">RD3G500GNTL</text>
<text x="107.9" y="205.4">Q2</text>
<text x="107.9" y="208">RD3G500GNTL</text>
<text x="166.4" y="205.4">Q3</text>
<text x="166.4" y="208">RD3G500GNTL</text>
<text x="224.8" y="205.4">Q4</text>
<text x="224.8" y="208">RD3G500GNTL</text>
<text x="283.2" y="205.4">Q5</text>
<text x="283.2" y="208">RD3G500GNTL</text>
<text x="328.9" y="208">J17</text>
<text x="328.9" y="210.5">DS3231 ZS-042</text>
<text x="29.2" y="218.1">R2</text>
<text x="29.2" y="220.7">10k</text>
<text x="87.6" y="218.1">R4</text>
<text x="87.6" y="220.7">10k</text>
<text x="146" y="218.1">R6</text>
<text x="146" y="220.7">10k</text>
<text x="204.5" y="218.1">R8</text>
<text x="204.5" y="220.7">10k</text>
<text x="262.9" y="218.1">R10</text>
<text x="262.9" y="220.7">10k</text>
<text x="111.3" y="230.5">D2</text>
<text x="111.3" y="232">SK34SMA-3G</text>
<text x="169.7" y="230.5">D3</text>
<text x="169.7" y="232">SK34SMA-3G</text>
<text x="228.1" y="230.5">D4</text>
<text x="228.1" y="232">SK34SMA-3G</text>
<text x="286.5" y="230.5">D5</text>
<text x="286.5" y="232">SK34SMA-3G</text>
<text x="49.5" y="238.5">J4</text>
<text x="107.9" y="238.5">J5</text>
<text x="166.4" y="238.5">J6</text>
<text x="224.8" y="238.5">J7</text>
<text x="283.2" y="238.5">J8</text>
<text x="49.5" y="241">GROW LIGHT (D200)</text>
<text x="107.9" y="241">PUMP A (M103)</text>
<text x="166.4" y="241">PUMP B (M104)</text>
<text x="224.8" y="241">PH DOWN (M106)</text>
<text x="283.2" y="241">REFILL (M102)</text>
<text x="14.3" y="269.1">JP1</text>
<text x="64.8" y="268.9">J9</text>
<text x="100.3" y="268.9">R11</text>
<text x="115.6" y="268.9">R12</text>
<text x="130.8" y="268.9">R13</text>
<text x="146" y="268.9">R14</text>
<text x="176.5" y="268.9">J10</text>
<text x="201.9" y="268.9">R15</text>
<text x="232.4" y="268.9">J11</text>
<text x="14.3" y="270.6">RELAY VCC 1-2=5V 2-3=3V3</text>
<text x="64.8" y="271.5">RELAY 4CH</text>
<text x="100.3" y="271.5">10k</text>
<text x="115.6" y="271.5">10k</text>
<text x="130.8" y="271.5">10k</text>
<text x="146" y="271.5">10k</text>
<text x="176.5" y="271.5">FAN L298N ENA</text>
<text x="201.9" y="271.5">10k</text>
<text x="232.4" y="271.5">SPARE IO</text>
</g>
<g font-size="1.3" fill="#a90000">
<text x="11.3" y="30.3">1</text>
<text x="11.3" y="32.9">2</text>
<text x="72.3" y="30.3">1</text>
<text x="72.3" y="32.9">2</text>
<text x="321.2" y="35.4">1</text>
<text x="321.2" y="38">2</text>
<text x="321.2" y="40.5">3</text>
<text x="321.2" y="43">4</text>
<text x="321.2" y="45.6">5</text>
<text x="321.2" y="48.1">6</text>
<text x="204.4" y="54.5">1</text>
<text x="204.4" y="57">2</text>
<text x="204.4" y="59.6">3</text>
<text x="230.4" y="54.5">23 GND</text>
<text x="230.4" y="57">24</text>
<text x="230.4" y="59.6">25</text>
<text x="20.2" y="63.4">1</text>
<text x="39.3" y="63.4">3</text>
<text x="204.4" y="62.1">4</text>
<text x="204.4" y="64.6">5</text>
<text x="230.4" y="62.1">26 PH_DOWN</text>
<text x="230.4" y="64.6">27 REFILL</text>
<text x="20.2" y="68.4">2</text>
<text x="39.3" y="68.4">4</text>
<text x="204.4" y="67.2">6</text>
<text x="204.4" y="69.7">7</text>
<text x="230.4" y="67.2">28 FAN_PWM</text>
<text x="230.4" y="69.7">29 RLY3_AIR</text>
<text x="204.4" y="72.3">8</text>
<text x="204.4" y="74.8">9</text>
<text x="230.4" y="72.3">30 RLY2_GREEN</text>
<text x="230.4" y="74.8">31 RLY1_RED</text>
<text x="230.4" y="77.3">32</text>
<text x="321.2" y="73.5">1</text>
<text x="321.2" y="76.1">2</text>
<text x="230.4" y="79.9">33</text>
<text x="230.4" y="82.4">34</text>
<text x="321.2" y="78.6">3</text>
<text x="321.2" y="81.1">4</text>
<text x="203.8" y="85">13</text>
<text x="203.8" y="87.5">14</text>
<text x="230.4" y="85">35</text>
<text x="230.4" y="87.5">36</text>
<text x="230.4" y="90">37</text>
<text x="230.4" y="92.6">38</text>
<text x="230.4" y="95.1">39 SPARE_IO47</text>
<text x="87.5" y="101.5">1</text>
<text x="230.4" y="97.7">40 RLY4_HUM</text>
<text x="230.4" y="100.2">41</text>
<text x="87.5" y="104">2</text>
<text x="203.8" y="102.7">20</text>
<text x="230.4" y="102.7">42</text>
<text x="230.4" y="105.3">43 GND</text>
<text x="230.4" y="107.8">44 GND</text>
<text x="321.2" y="104">1</text>
<text x="321.2" y="106.5">2</text>
<text x="321.2" y="109.1">3</text>
<text x="321.2" y="111.6">4</text>
<text x="321.2" y="139.6">1</text>
<text x="321.2" y="142.1">2</text>
<text x="321.2" y="144.6">3</text>
<text x="321.2" y="175.1">1</text>
<text x="321.2" y="177.7">2</text>
<text x="321.2" y="180.2">3</text>
<text x="321.2" y="182.7">4</text>
<text x="48.1" y="202.7" transform="rotate(-90 48.1 202.7)">2 LIGHT_D</text>
<text x="106.5" y="202.7" transform="rotate(-90 106.5 202.7)">2 PUMPA_D</text>
<text x="165" y="202.7" transform="rotate(-90 165 202.7)">2 PUMPB_D</text>
<text x="223.4" y="202.7" transform="rotate(-90 223.4 202.7)">2 PHDOWN_D</text>
<text x="281.8" y="202.7" transform="rotate(-90 281.8 202.7)">2 REFILL_D</text>
<text x="321.2" y="205.6">1</text>
<text x="321.2" y="208.1">2</text>
<text x="321.2" y="210.7">3</text>
<text x="321.2" y="213.2">4</text>
<text x="41.8" y="238.6">1</text>
<text x="100.2" y="238.6">1</text>
<text x="158.7" y="238.6">1</text>
<text x="217.1" y="238.6">1</text>
<text x="275.5" y="238.6">1</text>
<text x="41.8" y="241.2">2</text>
<text x="100.2" y="241.2">2</text>
<text x="158.7" y="241.2">2</text>
<text x="217.1" y="241.2">2</text>
<text x="275.5" y="241.2">2</text>
<text x="23.4" y="264">3 +3V3</text>
<text x="57.1" y="264">1</text>
<text x="57.1" y="266.6">2</text>
<text x="57.1" y="269.1">3</text>
<text x="168.8" y="269.1">1</text>
<text x="224.7" y="266.6">1</text>
<text x="224.7" y="269.1">2</text>
<text x="57.1" y="271.6">4</text>
<text x="57.1" y="274.2">5</text>
<text x="168.8" y="271.6">2</text>
<text x="224.7" y="271.6">3</text>
<text x="224.7" y="274.2">4</text>
<text x="57.1" y="276.7">6</text>
</g>
<g font-size="1.3" fill="#939391">
<text x="374.6" y="182.6">R20</text>
<text x="374.6" y="185.1">4.7k</text>
<text x="389.9" y="182.6">R21</text>
<text x="389.9" y="185.1">4.7k</text>
</g>
</svg>
